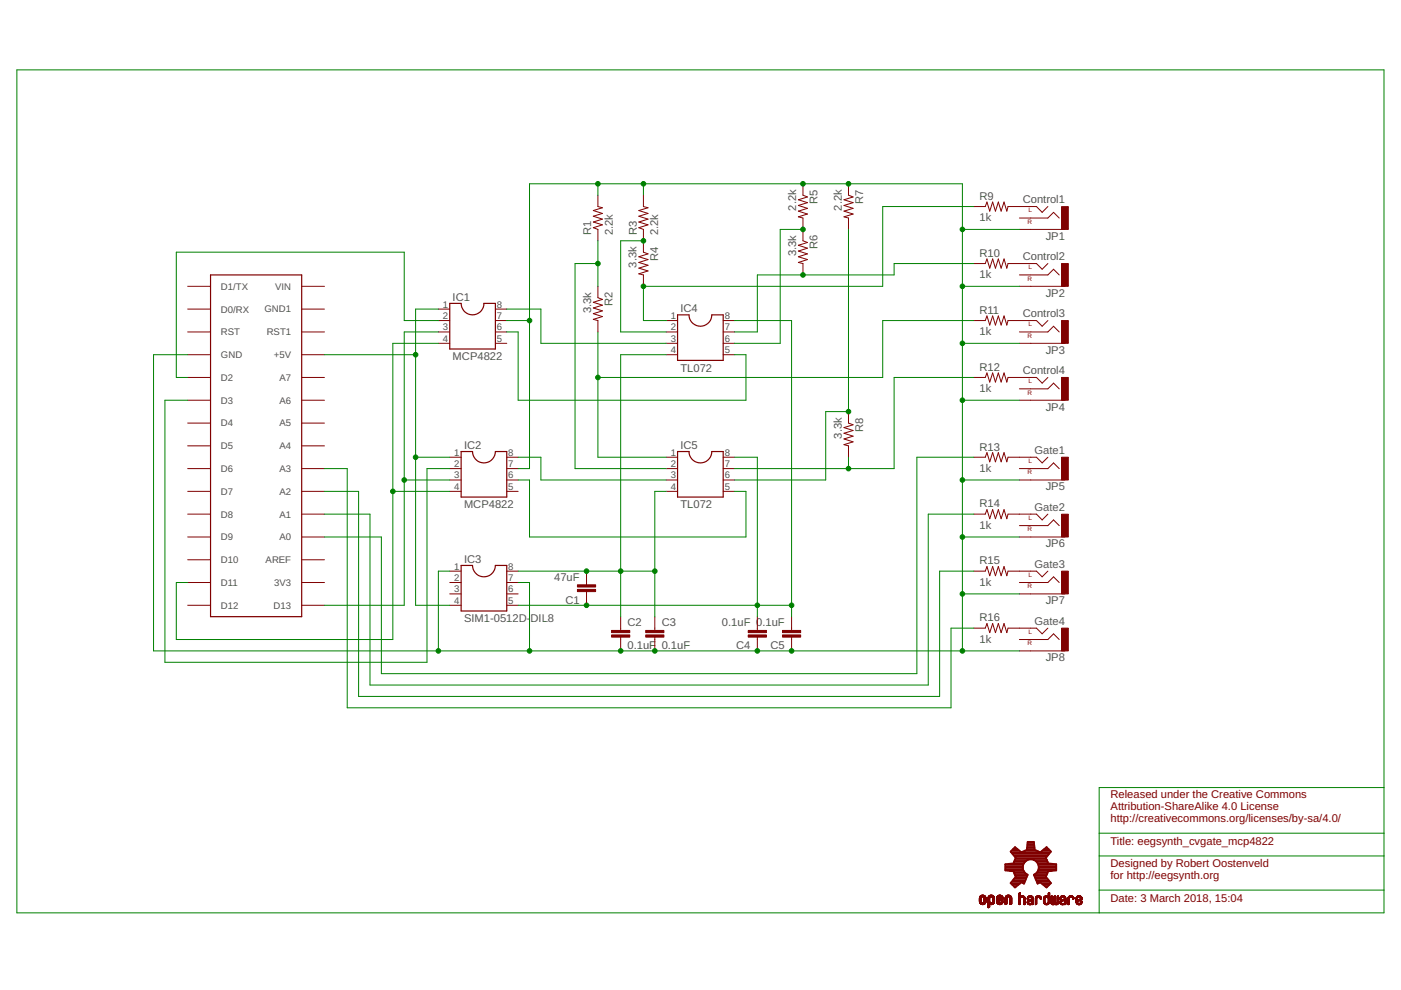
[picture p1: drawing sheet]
<svg xmlns="http://www.w3.org/2000/svg" width="297mm" height="210mm" viewBox="0 0 297 210" stroke-linecap="round" stroke-linejoin="round" font-family="sans-serif">
<path d="M44.6 58.3h19.4v72.4h-19.4zM95.4 64.3h2.4a2.41 2.41 0 0 0 2.4 2.5 2.41 2.41 0 0 0 2.4-2.5h2.4v9.7h-9.6zM143.7 66.8h2.4a2.41 2.41 0 0 0 2.4 2.4 2.41 2.41 0 0 0 2.4-2.4h2.4v9.6h-9.6zM97.8 95.7h2.4a2.42 2.42 0 0 0 2.4 2.4 2.42 2.42 0 0 0 2.4-2.4h2.4v9.7h-9.6zM143.7 95.7h2.4a2.41 2.41 0 0 0 2.4 2.4 2.41 2.41 0 0 0 2.4-2.4h2.4v9.7h-9.6zM97.8 119.9h2.4a2.42 2.42 0 0 0 2.4 2.4 2.42 2.42 0 0 0 2.4-2.4h2.4v9.6h-9.6z" fill="none" stroke="#800000" stroke-width=".25"/>
<g fill="none" stroke="#800000" stroke-width=".21">
<path d="M170.2 39v2.4l1 .4-1.9 .6 1.9 .6-1.9 .6 1.9 .6-1.9 .6 1.9 .6-1.9 .6 .9 .2v4.9l1 .3-1.9 .6 1.9 .6-1.9 .6 1.9 .6-1.9 .6 1.9 .6-1.9 .6 .9 .3v2.4M179.9 39v2.4l1 .4-2 .6 2 .6-2 .6 2 .6-2 .6 2 .6-2 .6 1 .2v2.4M126.8 41.4v2.4l.9 .2-1.9 .6 1.9 .7-1.9 .5 1.9 .7-1.9 .6 1.9 .6-1.9 .6 1 .3v2.5M136.4 41.4v2.4l1 .2-2 .6 2 .7-2 .5 2 .7-2 .6 2 .6-2 .6 1 .3v4.9l1 .3-2 .6 2 .6-2 .6 2 .6-2 .7 2 .5-2 .7 1 .2v2.4M206.5 43.8h2.4l.4-1 .5 2 .7-2 .6 2 .6-2 .6 2 .6-2 .6 2 .2-1h6.1l1.2 1.2 1.2-1.2M206.5 55.9h2.4l.4-1 .5 2 .7-2 .6 2 .6-2 .6 2 .6-2 .6 2 .2-1h6.1l1.2 1.2 1.2-1.2M216.1 46.2h6.1l1.2-1.2 1.2 1.2M216.1 48.6h9.7M216.1 58.3h6.1l1.2-1.2 1.2 1.2M39.8 60.7h4.8M39.8 65.5h4.8M39.8 70.4h4.8"/>
<path d="M39.8 75.2h4.8M64 60.7h4.8M64 65.5h4.8M64 70.4h4.8M64 75.2h4.8M92.9 65.5h2.5M92.9 70.4h2.5M92.9 68h2.5M92.9 72.8h2.5M105 65.5h2.4M105 70.4h2.4M105 68h2.4"/>
<path d="M105 72.8h2.4M126.8 60.7v2.4l.9 .4-1.9 .6 1.9 .6-1.9 .6 1.9 .6-1.9 .6 1.9 .6-1.9 .6 1 .3v2.4M141.2 70.4h2.5M141.2 75.2h2.5M141.2 68h2.5M141.2 72.8h2.5M153.3 70.4h2.4M153.3 75.2h2.4M153.3 68h2.4M153.3 72.8h2.4M206.5 68h2.4l.4-1 .5 1.9 .7-1.9 .6 1.9 .6-1.9 .6 1.9 .6-1.9 .6 1.9 .2-.9h6.1l1.2 1.2 1.2-1.2M216.1 60.7h9.7"/>
<path d="M216.1 70.4h6.1l1.2-1.2 1.2 1.2M216.1 72.8h9.7M39.8 80h4.8M39.8 84.9h4.8M39.8 89.7h4.8M39.8 94.5h4.8M39.8 99.4h4.8M64 80h4.8M64 84.9h4.8M64 89.7h4.8M64 94.5h4.8M64 99.4h4.8"/>
<path d="M95.4 99.4h2.4M95.4 96.9h2.4M107.4 99.4h2.5M107.4 96.9h2.5M141.2 99.4h2.5M141.2 96.9h2.5M153.3 99.4h2.4M153.3 96.9h2.4M179.9 87.3v2.4l1 .4-2 .6 2 .6-2 .6 2 .6-2 .6 2 .6-2 .6 1 .2v2.4M206.5 80h2.4l.4-.9 .5 1.9 .7-1.9 .6 1.9 .6-1.9 .6 1.9 .6-1.9 .6 1.9 .2-1h6.1l1.2 1.2 1.2-1.2M206.5 96.9h2.4l.4-.9 .5 1.9 .7-1.9 .6 1.9 .6-1.9 .6 1.9 .6-1.9 .6 1.9 .2-1h6.1l1.2 1.2 1.2-1.2M216.1 84.9h9.7"/>
<path d="M216.1 99.4h6.1l1.2-1.3 1.2 1.3M216.1 82.4h6.1l1.2-1.2 1.2 1.2M39.8 104.2h4.8M39.8 109h4.8M39.8 113.9h4.8M39.8 118.7h4.8M64 104.2h4.8M64 109h4.8M64 113.9h4.8M64 118.7h4.8M95.4 104.2h2.4M95.4 101.8h2.4"/>
<path d="M107.4 104.2h2.5M107.4 101.8h2.5M141.2 104.2h2.5M141.2 101.8h2.5M153.3 104.2h2.4M153.3 101.8h2.4M206.5 109h2.4l.4-.9 .5 1.9 .7-1.9 .6 1.9 .6-1.9 .6 1.9 .6-1.9 .6 1.9 .2-1h6.1l1.2 1.2 1.2-1.2M216.1 113.9h9.7M216.1 101.8h9.7M216.1 111.4h6.1l1.2-1.2 1.2 1.2M39.8 123.5h4.8M39.8 128.3h4.8"/>
<path d="M64 123.5h4.8M64 128.3h4.8M95.4 123.5h2.4M95.4 128.3h2.4M95.4 121.1h2.4M95.4 125.9h2.4M107.4 123.5h2.5M107.4 128.3h2.5M107.4 121.1h2.5M107.4 125.9h2.5M124.4 121.1v2.9M124.4 125.4v2.9"/>
<path d="M131.6 130.7v2.9M131.6 135.1v2.9M138.8 130.7v2.9M138.8 135.1v2.9M160.6 130.7v2.9M160.6 135.1v2.9M167.8 130.7v2.9M167.8 135.1v2.9M206.5 121.1h2.4l.4-1 .5 2 .7-2 .6 2 .6-2 .6 2 .6-2 .6 2 .2-1h6.1l1.2 1.2 1.2-1.2M206.5 133.2h2.4l.4-1 .5 1.9 .7-1.9 .6 1.9 .6-1.9 .6 1.9 .6-1.9 .6 1.9 .2-.9h6.1l1.2 1.2 1.2-1.2M216.1 123.5h6.1l1.2-1.2 1.2 1.2M216.1 125.9h9.7"/>
<path d="M216.1 135.6h6.1l1.2-1.2 1.2 1.2M216.1 138h9.7M207.6 191.1h.4M207.6 191h.4M207.6 190.9h.4M207.6 190.8h.4M207.6 190.7h.4M207.6 190.6h.4M207.6 190.5h.4M207.6 190.4h.4M207.7 191.3h.4M207.7 191.2h.4"/>
<path d="M207.7 191.2h.3M207.7 190.4h.3M207.7 191.4h.5M207.7 191.3l.5 .1M207.7 191.4l1.3 .1M207.7 190.1h1.3M207.8 191.5h1.1M207.8 190.1h1.1M207.8 190h1.1M207.8 191.6h1.1M207.9 191.6h.9M207.9 189.9h.9"/>
<path d="M208 189.9h.7M208 191.7h.7M208 191.7h.6M208.1 190.3l-.4 .1M208.1 190.3h-.4M208.1 189.8h.5M208.2 190.2h-.5M208.3 191.8h.1M208.3 189.8h.1M208.3 190.2h-.6M208.4 190.2h.6M208.5 190.2h.5"/>
<path d="M208.6 191.3h.4M208.6 190.3h.4M208.6 190.3l.4 .1M208.7 191.2h.3M208.7 191.1h.3M208.7 191h.3M208.7 190.9h.3M208.7 190.8h.3M208.7 190.7h.3M208.7 190.6h.3M208.7 190.5h.3M208.7 190.4h.3"/>
<path d="M209 191.4h-.5M209 191.3l-.5 .1M209 191.2h-.4M209.5 192.3h.3M209.5 192.2h.3M209.5 192.1h.3M209.5 192h.3M209.5 191.9h.3M209.5 191.8h.3M209.5 191.6h1.2M209.5 191.4l1.3 .1M209.5 191.4h.5"/>
<path d="M209.5 191.3l.5 .1M209.5 191.3h.4M209.5 191.2l.4 .1M209.5 191.2h.3M209.5 191.1h.3M209.5 191h.3M209.5 190.9h.3M209.5 190.8h.3M209.5 190.7h.3M209.5 190.6h.3M209.5 190.5h.3M209.5 190.4h.3"/>
<path d="M209.5 190.3h.4M209.5 192.4h.1M209.5 190.1h1.3M209.6 190.1h1.2M209.6 190h1.1M209.7 190h1M209.7 189.9h.9M209.8 192.4h-.3M209.8 189.9h.7M209.8 192.3l-.3 .1M209.8 190.4h-.3M209.9 190.3h-.4"/>
<path d="M209.9 189.8h.5M210 190.2h-.5M210.1 189.8h.1M210.1 191.8h.1M210.1 190.2h-.6M210.2 190.2h.6M210.3 191.4h.5M210.4 190.2h.4M210.4 190.3h.4M210.5 191.7l-1 .1M210.5 190.3l.4 .1M210.5 191.2h.4"/>
<path d="M210.5 190.4h.4M210.5 191.1h.4M210.5 191h.4M210.5 190.9h.4M210.5 190.8h.4M210.5 190.7h.4M210.5 190.6h.4M210.5 190.5h.4M210.5 191.7h-1M210.6 191.6l-1.1 .1M210.7 191.5l-1.2 .1M210.8 191.5h-1.3"/>
<path d="M210.8 191.4h-.5M210.8 191.3h-.4M210.9 191.2l-.4 .1M211.3 191.3l.5 .1M211.3 191.3h.4M211.3 191.2h.4M211.3 190.6l.4 .1M211.3 190.6h.3M211.3 190.5h.3M211.3 190.4h.4M211.3 190.3h.4M211.3 191.4h.6"/>
<path d="M211.3 191.4l1.3 .1M211.4 191.5h1.2M211.4 190.1h1.2M211.4 191.5h1.1M211.5 190h1M211.5 191.6h1M211.5 191.6h.9M211.5 189.9h.9M211.6 191.7h.7M211.6 189.9h.8M211.6 190.5h-.3M211.7 191.7h.6"/>
<path d="M211.7 190.4h-.4M211.7 191.1l-.4 .1M211.7 189.8h.5M211.8 190.7h.9M211.8 190.3h-.5M211.8 191.1h-.5M211.8 190.2h-.5M211.9 191.8h.2M211.9 190.6h.8M211.9 189.8h.2M211.9 190.2h-.6M211.9 191l-.6 .1"/>
<path d="M212 191h-.7M212 190.6h.7M212 190.2h.6M212.1 190.5h.6M212.2 190.9h-.9M212.2 190.2h.4M212.2 190.3h.5M212.3 190.4h.4M212.3 190.3h.4M212.3 191.2h.4M212.3 190.9h-1M212.3 191.1h.4"/>
<path d="M212.4 191h.3M212.4 190.8h-1.1M212.5 190.8h-1.2M212.6 190.9h.1M212.6 191.4h-.5M212.6 191.3l-.4 .1M212.6 190.7h-1.3M212.7 191.3h-.5M213.1 191.6h.4M213.1 191.5h.4M213.1 191.4h.4M213.1 191.3h.4"/>
<path d="M213.1 191.2h.4M213.1 191.1h.4M213.1 191h.4M213.1 190.9h.4M213.1 190.8h.4M213.1 190.7h.4M213.1 190.6h.4M213.1 190.5h.4M213.1 190.4h.4M213.2 190.1h1.2M213.3 190h1.1M213.3 190h1"/>
<path d="M213.3 191.7l-.2 .1M213.4 189.9h.8M213.4 191.7h-.3M213.5 191.6l-.4 .1M213.5 190.4h-.4M213.5 190.3l-.4 .1M213.6 190.3h-.5M213.6 189.8h.4M213.6 190.2h-.5M213.7 189.8h.2M213.7 190.2h-.6M213.9 190.2h.5"/>
<path d="M214 190.2h.5M214.1 190.3h.4M214.1 190.4h.4M214.1 191.7h.3M214.1 191.6h.4M214.1 191.5h.4M214.1 191.4h.4M214.1 191.3h.4M214.1 191.2h.4M214.1 191.1h.4M214.1 191h.4M214.1 190.9h.4"/>
<path d="M214.1 190.8h.4M214.1 190.7h.4M214.1 190.6h.4M214.1 190.5h.4M214.3 191.7l-.2 .1M214.5 191.6l-.4 .1M216.1 191.6h.2M216.1 191.5h.2M216.1 191.4h.2M216.1 191.3h.2M216.1 191.2h.2M216.1 191.1h.2"/>
<path d="M216.1 191h.2M216.1 190.9h.2M216.1 190.8h.2M216.1 190.7h.2M216.1 190.6h.2M216.1 190.5h.2M216.1 190.4h.3M216.1 190.1h1.1M216.1 190h1M216.1 189.9l.9 .1M216.1 189.9h.2M216.1 189.8h.2"/>
<path d="M216.1 189.7h.2M216.1 189.6h.2M216.1 189.5h.2M216.1 189.4h.2M216.1 191.8h.1M216.1 189.3h.2M216.2 189.3h.1M216.3 191.7l-.2 .1M216.3 191.7h-.2M216.3 191.6l-.2 .1M216.4 190.5h-.3M216.4 190.4h-.3"/>
<path d="M216.4 190.3l-.3 .1M216.5 190.3h-.4M216.5 189.9h.4M216.6 190.2h-.5M216.9 190.2h.4M217 190.3h.3M217 190.3l.3 .1M217 190.4h.3M217.1 190.5h.3M217.1 190.4h.3M217.1 191.6h.3M217.1 191.5h.3"/>
<path d="M217.1 191.4h.3M217.1 191.3h.3M217.1 191.2h.3M217.1 191.1h.3M217.1 191h.3M217.1 190.9h.3M217.1 190.8h.3M217.1 190.7h.3M217.1 190.6h.3M217.1 191.8h.1M217.3 190.2h-1.2M217.3 191.7l-.2 .1"/>
<path d="M217.3 191.7h-.2M217.8 191.4h.3M217.8 191.3h.3M217.8 190.6h.1M217.8 191.4l.3 .1M217.8 190.5h.3M217.8 191.5l.8 .1M217.8 191.5h.4M217.9 191.6h.7M217.9 190.2h1.1M218 190.1h.9M218 191.7h.7"/>
<path d="M218 190.6h-.2M218.1 190.5l-.3 .1M218.1 190h.7M218.1 191.3h-.3M218.1 190.5h-.3M218.1 191.2l-.3 .1M218.1 190.9h1M218.1 190.4h-.3M218.2 191.8h.4M218.2 191.2h-.4M218.2 190.3l-.4 .1M218.2 190.8h.9"/>
<path d="M218.2 190.3h-.4M218.2 189.9h.5M218.2 191.1l-.4 .1M218.3 190.2h-.4M218.3 190.8h.8M218.4 191.8h.1M218.4 191.1h-.6M218.4 190.7h.7M218.5 191l-.6 .1M218.6 190.7h.5M218.6 190.2h.4M218.6 191h-.7"/>
<path d="M218.7 190.3h.3M218.7 190.6h.4M218.7 190.3h.4M218.8 190.6h.3M218.8 190.4h.3M218.8 191.6h.3M218.8 191.5h.3M218.8 191.4h.3M218.8 191.3h.3M218.8 191.2h.3M218.8 191.1h.3M218.8 191h.3"/>
<path d="M218.8 190.5h.3M218.8 191.8h.1M219.1 191.7l-.3 .1M219.1 191.7h-.3M219.1 190.9h-1.1M219.5 191.6h.3M219.5 191.5h.3M219.5 191.4h.3M219.5 191.3h.3M219.5 191.2h.3M219.5 191.1h.3M219.5 191h.3"/>
<path d="M219.5 190.9h.3M219.5 190.8h.3M219.5 190.7h.3M219.5 190.6h.3M219.5 190.5h.3M219.5 190.4h.3M219.5 191.8h.1M219.6 190.2h1.1M219.7 190.1h1M219.7 190.1h.9M219.7 191.7l-.2 .1M219.8 190h.8"/>
<path d="M219.8 191.7h-.3M219.8 190.5h-.3M219.8 190.4h-.3M219.8 190h.7M219.9 190.3l-.4 .1M219.9 190.3h-.3M219.9 189.9h.5M220 190.2h-.4M220.3 190.2h.4M220.4 190.3h.4M220.5 190.3h.3M220.5 190.4h.3"/>
<path d="M220.5 190.5h.3M220.6 190.6h.1M220.8 190.6h-.2M220.8 190.5l-.2 .1M221.2 191.2h.3M221.2 191.1h.3M221.2 191h.3M221.2 190.9h.3M221.2 190.8h.3M221.2 190.7h.3M221.2 190.6h.3M221.2 190.5h.3"/>
<path d="M221.3 191.3l.3 .1M221.3 191.3h.2M221.3 190.4h.2M221.3 191.4l.4 .1M221.3 191.4h.3M221.3 190.3h.3M221.3 191.5h.4M221.3 191.5h1.2M221.4 191.6h1M221.4 190.1h1.1M221.5 191.7h.8M221.5 190h1"/>
<path d="M221.5 190.5h-.3M221.6 191.7h.6M221.6 190.4h-.3M221.6 190h.9M221.7 191.8h.4M221.7 190.3h-.4M221.7 189.9h.4M221.8 190.2h-.5M221.8 191.8h.1M221.9 191.8h.1M222 190.2h.5M222.1 191.5h.4"/>
<path d="M222.1 190.3h.4M222.2 190.3h.3M222.2 191.4h.3M222.2 190.4h.3M222.2 191.2h.3M222.2 191.1h.3M222.2 191h.3M222.2 190.9h.3M222.2 190.8h.3M222.2 190.7h.3M222.2 190.6h.3M222.2 190.5h.3"/>
<path d="M222.2 189.9h.3M222.2 189.8h.3M222.2 189.7h.3M222.2 189.6h.3M222.2 189.5h.3M222.2 189.4h.3M222.3 191.2h.2M222.3 190.9h.2M222.3 190.7h.2M222.3 190.5h.2M222.3 189.5h.2M222.3 189.4h.2"/>
<path d="M222.4 189.3h.1M222.5 191.4h-.3M222.5 191.3h-.3M222.5 190.2h-1.1M222.8 191.3l.3 .1M222.8 191.3h.3M222.8 191.2h.3M222.8 191.1h.3M222.8 191h.3M222.8 190.9h.3M222.8 190.8h.3M222.8 190.7h.3"/>
<path d="M222.8 190.6h.3M222.8 190.5h.3M222.8 190.4h.3M222.8 190.3h.3M222.8 190.2h.3M222.8 190.1h.3M222.8 191.5h1.6M222.8 191.5h.4M222.8 191.4l.3 .1M222.8 191.4h.3M222.8 190h.3M222.9 191.6h1.4"/>
<path d="M222.9 190h.2M222.9 191.7h1.4M223 191.7h1.2M223 189.9h.1M223.1 191.8h.4M223.3 191.8h.1M223.4 191.5h.4M223.5 191.4h.3M223.5 191.3h.3M223.5 191.2h.3M223.5 191.1h.3M223.5 191h.3"/>
<path d="M223.5 190.9h.3M223.5 190.8h.3M223.5 190.7h.3M223.5 190.6h.3M223.5 190.5h.3M223.5 190.4h.3M223.5 190.3h.3M223.5 190.2h.3M223.5 190.1h.3M223.5 190h.3M223.6 190h.2M223.7 189.9h.1"/>
<path d="M223.8 191.8h.3M224 191.5h.4M224.1 191.5h.3M224.1 191.4h.3M224.2 191.3h.2M224.2 191.2h.2M224.2 191.1h.2M224.2 191h.2M224.2 190.9h.2M224.2 190.8h.2M224.2 190.7h.2M224.2 190.6h.2"/>
<path d="M224.2 190.5h.2M224.2 190.4h.2M224.2 190.3h.2M224.2 190.2h.2M224.2 190.1h.2M224.2 190h.2M224.3 189.9h.1M224.7 191.4l.3 .1M224.7 191.4h.3M224.7 191.3h.3M224.7 190.5h.3M224.7 191.5h.4"/>
<path d="M224.7 191.5l.8 .1M224.8 191.6h.7M224.8 190.6l-.1 .1M224.9 190.1h.9M224.9 191.7h.7M224.9 191.7h.6M224.9 190.6h-.2M225 190.5l-.3 .1M225 190h.7M225 190.5h-.3M225 191.2h-.3M225 190.9h1"/>
<path d="M225 190.4h-.3M225 191.8h.5M225 190.3l-.3 .1M225.1 190.8h.9M225.1 190.3h-.4M225.1 191.1l-.4 .1M225.1 189.9h.5M225.2 190.8h.8M225.2 190.2h-.4M225.2 191.1h-.5M225.3 190.7h.7M225.4 191l-.6 .1"/>
<path d="M225.5 191h-.7M225.5 190.7h.5M225.5 190.2h.4M225.6 190.3h.4M225.6 190.6h.4M225.7 190.4h.3M225.7 190.5h.3M225.7 191.8h.1M225.7 191.7h.3M225.7 191.6h.3M225.7 191.5h.3M225.7 191.4h.3"/>
<path d="M225.7 191.3h.3M225.7 191.2h.3M225.7 191.1h.3M225.7 191h.3M225.9 190.2h-1.1M225.9 191.7l-.2 .1M226 190.9h-1.1M226.4 191.8h.1M226.4 191.6h.3M226.4 191.5h.3M226.4 191.4h.3M226.4 191.3h.3"/>
<path d="M226.4 191.2h.3M226.4 191.1h.3M226.4 191h.3M226.4 190.9h.3M226.4 190.8h.3M226.4 190.7h.3M226.4 190.6h.3M226.4 190.5h.3M226.4 190.4h.3M226.6 190.1h1M226.6 190.1h.9M226.6 191.7l-.2 .1"/>
<path d="M226.7 191.7h-.3M226.7 190h.8M226.7 190.4h-.3M226.7 190h.7M226.8 190.3l-.4 .1M226.8 189.9h.5M226.8 190.3h-.3M226.9 190.2h-.4M227.2 190.2h.4M227.3 190.3h.4M227.4 190.3l.3 .1M227.4 190.4h.3"/>
<path d="M227.4 190.5h.3M227.4 190.6h.1M227.6 190.2h-1.1M227.7 190.6h-.3M228.1 191.3h.4M228.1 191.3h.3M228.1 191.2h.3M228.1 190.8h1.2M228.1 190.8h.3M228.1 190.7h.3M228.1 190.6h.3M228.1 190.5h.3"/>
<path d="M228.1 190.4h.3M228.2 191.4h.3M228.2 191.4l.4 .1M228.2 191.5h.4M228.2 191.5l1.1 .1M228.3 190.1h1M228.3 191.6h.9M228.4 191.7h.8M228.4 190h.8M228.4 191.7h.7M228.5 191.2h-.4M228.5 190.4h-.4"/>
<path d="M228.5 190h.6M228.5 190.3l-.3 .1M228.6 191.8h.4M228.6 191.1l-.5 .1M228.6 190.3h-.4M228.6 189.9h.4M228.6 190.2h-.4M228.7 191.1h-.6M228.7 191.8h.1M228.8 191l-.7 .1M228.9 190.7h.5M228.9 191h-.8"/>
<path d="M228.9 190.2h.5M229 191.5h.3M229 190.6h.4M229 190.3h.4M229 190.9h-.9M229.1 190.3h.3M229.1 191.4h.3M229.1 190.6h.3M229.1 191.3h.3M229.1 190.4h.3M229.2 190.9h-1.1M229.2 190.5h.2"/>
<path d="M229.2 191.2h.2M229.3 191.6h-1M229.3 191.1h.1M229.3 190.2h-1.1M229.4 191.5h-.4M229.4 190.8h-.8M229.4 191.3h-.3M229.4 190.7h-.7M229.4 191.2l-.2 .1"/>
</g>
<g fill="#800000" stroke="#800000" stroke-width=".21">
<path d="M122.4 124h3.9v.5h-3.9z"/>
<path d="M122.4 125h3.9v.4h-3.9z"/>
<path d="M158.6 133.7h3.9v.4h-3.9z"/>
<path d="M158.6 134.6h3.9v.5h-3.9z"/>
<path d="M136.9 134.6h3.9v.5h-3.9z"/>
<path d="M136.9 133.7h3.9v.4h-3.9z"/>
<path d="M165.9 133.7h3.9v.4h-3.9z"/>
<path d="M165.9 134.6h3.9v.5h-3.9z"/>
<path d="M225.1 43.8h1.4v4.8h-1.4z"/>
<path d="M225.1 55.9h1.4v4.8h-1.4z"/>
<path d="M225.1 68h1.4v4.8h-1.4z"/>
<path d="M225.1 80h1.4v4.9h-1.4z"/>
<path d="M225.1 96.9h1.4v4.9h-1.4z"/>
<path d="M225.1 109h1.4v4.9h-1.4z"/>
<path d="M225.1 121.1h1.4v4.8h-1.4z"/>
<path d="M225.1 133.2h1.4v4.8h-1.4z"/>
<path d="M129.7 134.6h3.8v.5h-3.8z"/>
<path d="M129.7 133.7h3.8v.4h-3.8z"/>
</g>
<g fill="none" stroke="#800000" stroke-width=".38">
<path d="M215.1 179.7h.2M217.8 179.7h1.5M217.8 179.4h1.5M217.8 179h1.5M217.9 178.7h1.3M221.8 179.7h.2M213.1 184.3h3.8M213.1 184h3.8M213.1 183.7h3.8M213.1 183.3h3.8M214.1 184.7h2.9M214.3 187.3h2"/>
<path d="M214.4 180.7h2.1M214.5 180.4h1.6M214.5 187h2.8M214.7 187.6h1.2M214.7 181h7.7M214.8 186.6h2.6M214.8 180h.9M214.9 183h2.2M214.9 181.4h7.3M215 188h.5M215 185h2.3M215 182.7h2.4"/>
<path d="M215 186.3h2.6M215.1 185.3h2.5M215.2 182.4h2.7M215.2 181.7h6.7M215.3 185.7h2.5M215.3 186h2.4M215.3 182h6.5M216.6 180.7h3.9M217 187.3h.1M217.3 180.4l.4-.1 .2-1.8h1.3l.2 1.8 1.1 .4 1.4-1.1 .9 1-1.1 1.3 .4 .7M217.3 180.4l-.7 .3-1.4-1.1-.9 1 1.1 1.3-.5 1.1-1.8 .2v1.4l1.8 .1 .5 1.2-1.1 1.3 .9 1 1.4-1.1 .5 .2 .8-1.8a1.71 1.71 0 0 1-1-2.2M217.3 180.4h2.5"/>
<path d="M217.7 180h1.7M217.9 182.3l-.7 .5-.3 .5M217.9 182.3l.8-.1 .5 .2M219.2 182.4l.5 .2M219.2 182.4h2.8M219.3 185.7h2.5M219.4 186h2.4M219.5 185.3h2.5M219.5 186.3h2.6M219.7 186.6h2.6M219.7 182.6l.5 .8M219.7 182.7h2.4"/>
<path d="M219.8 187h2.8M219.8 185h2.3M220 187.3h.1M220 183h2.2M220.1 184.7h2.8M220.2 183.4v.2M220.2 183.3h3.7M220.2 184.3h3.7M220.2 184h3.7M220.2 183.7h3.7M220.6 180.7h2.1M220.8 187.3h2"/>
<path d="M221 180.4h1.7M221.2 187.6h1.2M221.4 180h.9M221.6 188h.5M222.1 182.6l.1 .4 1.7 .2v1.4l-1.7 .1-.5 1.2 1.1 1.3-.9 1-1.4-1.1-.5 .2-.8-1.8a1.69 1.69 0 0 0 1-1.9"/>
</g>
<g fill="none" stroke="#008000" stroke-width=".21">
<path d="M3.6 14.8h289.8v178.7h-289.8zM126.8 39v2.4M136.4 39v2.4M126.8 55.9h-4.9v43.5h19.3M126.8 51.1v9.6M136.4 51.1h-4.8v19.3h9.6M170.2 48.6h-4.8v24.2h-9.7M179.9 48.6v38.7h-4.8v14.5h-19.4M204 48.6h12.1M206.5 55.9h-16.9v2.4h-29v12.1h-4.9M206.5 43.8h-19.3v16.9h-50.8v7.3h4.8M39.8 75.2h-7.2v62.8h183.5"/>
<path d="M68.8 75.2h19.3M92.9 65.5h-4.8v62.8h7.3M92.9 70.4h-7.2v57.9h-16.9M92.9 68h-7.2v-14.5h-48.3v26.5h2.4M92.9 72.8h-9.6v62.8h-45.9v-12.1h2.4M107.4 70.4h2.5v14.5h48.3v-9.7h-2.5M107.4 65.5h7.3v7.3h26.5M107.4 68h4.9M126.8 70.4v26.5h14.4M141.2 75.2h-9.6v55.5M155.7 68h12.1v62.7M204 60.7h12.1"/>
<path d="M204 72.8h12.1M206.5 68h-19.3v12h-60.4M39.8 84.9h-4.8v55.5h55.5v-41h4.9M68.8 99.4h4.8v50.7h128v-16.9h4.9M88.1 96.9h7.3M109.9 96.9h4.8v4.9h26.5M109.9 99.4h2.4v-60.4h91.7v99M155.7 96.9h4.9v33.8M179.9 96.9v2.5M204 84.9h12.1M206.5 96.9h-12.1v45.9h-113.5v-28.9h-12.1M206.5 80h-16.9v19.4h-33.9"/>
<path d="M68.8 104.2h7.2v43.5h123.2v-26.6h7.3M68.8 109h9.6v36.2h118.4v-36.2h9.7M83.3 104.2h12.1M85.7 101.8h9.7M109.9 101.8h2.4v12.1h45.9v-9.7h-2.5M141.2 104.2h-2.4v26.5M204 101.8h12.1M204 113.9h12.1M95.4 121.1h-2.5v16.9M109.9 128.3h57.9M109.9 121.1h28.9M109.9 123.5h2.4v14.5"/>
<path d="M204 125.9h12.1M233 176.7h60.4M293.4 167h-60.4v26.5M233 181.5h60.4M233 188.7h60.4"/>
</g>
<g fill="#008000" stroke="#008000" stroke-width=".21">
<circle cx="88.1" cy="75.2" r=".49"/>
<circle cx="88.1" cy="96.9" r=".49"/>
<circle cx="131.6" cy="121.1" r=".49"/>
<circle cx="138.8" cy="121.1" r=".49"/>
<circle cx="124.4" cy="121.1" r=".49"/>
<circle cx="160.6" cy="128.3" r=".49"/>
<circle cx="167.8" cy="128.3" r=".49"/>
<circle cx="124.4" cy="128.3" r=".49"/>
<circle cx="136.4" cy="60.7" r=".49"/>
<circle cx="170.2" cy="58.3" r=".49"/>
<circle cx="170.2" cy="48.6" r=".49"/>
<circle cx="179.9" cy="87.3" r=".49"/>
<circle cx="179.9" cy="99.4" r=".49"/>
<circle cx="126.8" cy="55.9" r=".49"/>
<circle cx="136.4" cy="51.1" r=".49"/>
<circle cx="167.8" cy="138" r=".49"/>
<circle cx="160.6" cy="138" r=".49"/>
<circle cx="138.8" cy="138" r=".49"/>
<circle cx="131.6" cy="138" r=".49"/>
<circle cx="112.3" cy="138" r=".49"/>
<circle cx="92.9" cy="138" r=".49"/>
<circle cx="204" cy="60.7" r=".49"/>
<circle cx="204" cy="72.8" r=".49"/>
<circle cx="204" cy="84.9" r=".49"/>
<circle cx="204" cy="113.9" r=".49"/>
<circle cx="204" cy="125.9" r=".49"/>
<circle cx="204" cy="138" r=".49"/>
<circle cx="204" cy="101.8" r=".49"/>
<circle cx="126.8" cy="39" r=".49"/>
<circle cx="170.2" cy="39" r=".49"/>
<circle cx="136.4" cy="39" r=".49"/>
<circle cx="204" cy="48.6" r=".49"/>
<circle cx="179.9" cy="39" r=".49"/>
<circle cx="112.3" cy="68" r=".49"/>
<circle cx="85.7" cy="101.8" r=".49"/>
<circle cx="83.3" cy="104.2" r=".49"/>
<circle cx="126.8" cy="80" r=".49"/>
</g>
<g font-size="2.4" fill="#505050">
<text x="168.8" y="44.7" transform="rotate(-90 168.8 44.7)">2.2k</text>
<text x="173.4" y="43.2" transform="rotate(-90 173.4 43.2)">R5</text>
<text x="178.5" y="44.7" transform="rotate(-90 178.5 44.7)">2.2k</text>
<text x="183" y="43.2" transform="rotate(-90 183 43.2)">R7</text>
<text x="207.7" y="46.9">1k</text>
<text x="207.7" y="42.4">R9</text>
<text x="216.8" y="43.1">Control1</text>
<text x="125.3" y="49.8" transform="rotate(-90 125.3 49.8)">R1</text>
<text x="129.9" y="49.8" transform="rotate(-90 129.9 49.8)">2.2k</text>
<text x="135" y="49.8" transform="rotate(-90 135 49.8)">R3</text>
<text x="139.6" y="49.8" transform="rotate(-90 139.6 49.8)">2.2k</text>
<text x="173.4" y="52.9" transform="rotate(-90 173.4 52.9)">R6</text>
<text x="221.7" y="50.8">JP1</text>
<text x="135" y="56.7" transform="rotate(-90 135 56.7)">3.3k</text>
<text x="139.5" y="55.3" transform="rotate(-90 139.5 55.3)">R4</text>
<text x="168.8" y="54.3" transform="rotate(-90 168.8 54.3)">3.3k</text>
<text x="207.7" y="59">1k</text>
<text x="207.7" y="54.5">R10</text>
<text x="216.8" y="55.2">Control2</text>
<text x="96" y="63.7">IC1</text>
<text x="129.9" y="64.9" transform="rotate(-90 129.9 64.9)">R2</text>
<text x="221.7" y="62.9">JP2</text>
<text x="125.3" y="66.4" transform="rotate(-90 125.3 66.4)">3.3k</text>
<text x="144.3" y="66.1">IC4</text>
<text x="207.7" y="71.1">1k</text>
<text x="207.7" y="66.5">R11</text>
<text x="216.8" y="67.2">Control3</text>
<text x="96" y="76.4">MCP4822</text>
<text x="221.7" y="75">JP3</text>
<text x="144.3" y="78.8">TL072</text>
<text x="207.7" y="83.2">1k</text>
<text x="207.7" y="78.6">R12</text>
<text x="216.8" y="79.3">Control4</text>
<text x="221.7" y="87">JP4</text>
<text x="98.4" y="95.1">IC2</text>
<text x="144.3" y="95.1">IC5</text>
<text x="178.5" y="93" transform="rotate(-90 178.5 93)">3.3k</text>
<text x="183" y="91.5" transform="rotate(-90 183 91.5)">R8</text>
<text x="207.7" y="95.5">R13</text>
<text x="207.7" y="100.1">1k</text>
<text x="219.3" y="96.2">Gate1</text>
<text x="98.4" y="107.8">MCP4822</text>
<text x="144.3" y="107.8">TL072</text>
<text x="207.7" y="107.6">R14</text>
<text x="221.7" y="103.9">JP5</text>
<text x="207.7" y="112.2">1k</text>
<text x="219.3" y="108.3">Gate2</text>
<text x="98.4" y="119.3">IC3</text>
<text x="207.7" y="119.7">R15</text>
<text x="221.7" y="116">JP6</text>
<text x="117.5" y="123.2">47uF</text>
<text x="207.7" y="124.2">1k</text>
<text x="219.3" y="120.4">Gate3</text>
<text x="98.4" y="132">SIM1-0512D-</text>
<text x="112.5" y="132">DIL8</text>
<text x="119.9" y="128">C1</text>
<text x="207.7" y="131.7">R16</text>
<text x="221.7" y="128.1">JP7</text>
<text x="133" y="137.6">0.1uF</text>
<text x="133" y="132.8">C2</text>
<text x="140.3" y="137.6">0.1uF</text>
<text x="140.3" y="132.8">C3</text>
<text x="153.1" y="132.8">0.1uF 0.1uF</text>
<text x="156.1" y="137.6">C4</text>
<text x="163.3" y="137.6">C5</text>
<text x="207.7" y="136.3">1k</text>
<text x="219.3" y="132.4">Gate4</text>
<text x="221.7" y="140.2">JP8</text>
</g>
<g font-size="2.4" fill="#800000">
<text x="235.5" y="169.2">Released under the Creative Commons</text>
<text x="235.5" y="171.7">Attribution-ShareAlike 4.0 License</text>
<text x="235.5" y="174.2">http://creativecommons.org/licenses/by-sa/4.0/</text>
<text x="235.5" y="179.1">Title: eegsynth_cvgate_mcp4822</text>
<text x="235.5" y="183.8">Designed by Robert Oostenveld</text>
<text x="235.5" y="186.3">for http://eegsynth.org</text>
<text x="235.5" y="191.1">Date: 3 March 2018, 15:04</text>
</g>
<g font-size="2" fill="#505050">
<text x="46.9" y="61.4">D1/TX</text>
<text x="58.3" y="61.4">VIN</text>
<text x="93.9" y="65.2">1</text>
<text x="105.4" y="65.2">8</text>
<text x="46.9" y="66.3">D0/RX</text>
<text x="46.9" y="71.1">RST</text>
<text x="56.1" y="66.3">GND1</text>
<text x="56.5" y="71.1">RST1</text>
<text x="93.9" y="67.6">2</text>
<text x="93.9" y="70">3</text>
<text x="105.4" y="70">6</text>
<text x="105.4" y="67.6">7</text>
<text x="142.2" y="67.6">1</text>
<text x="142.2" y="70">2</text>
<text x="153.7" y="70">7</text>
<text x="153.7" y="67.6">8</text>
<text x="46.9" y="75.9">GND</text>
<text x="58.1" y="75.9">+5V</text>
<text x="93.9" y="72.5">4</text>
<text x="105.4" y="72.5">5</text>
<text x="142.2" y="72.5">3</text>
<text x="142.2" y="74.9">4</text>
<text x="153.7" y="74.9">5</text>
<text x="153.7" y="72.5">6</text>
<text x="46.9" y="80.8">D2</text>
<text x="59.3" y="80.7">A7</text>
<text x="46.9" y="85.6">D3</text>
<text x="59.3" y="85.6">A6</text>
<text x="46.9" y="90.4">D4</text>
<text x="46.9" y="95.3">D5</text>
<text x="59.3" y="90.4">A5</text>
<text x="59.3" y="95.2">A4</text>
<text x="46.9" y="100.1">D6</text>
<text x="59.3" y="100.1">A3</text>
<text x="96.3" y="96.6">1</text>
<text x="96.3" y="99">2</text>
<text x="96.3" y="101.4">3</text>
<text x="107.8" y="101.4">6</text>
<text x="107.8" y="99">7</text>
<text x="107.8" y="96.6">8</text>
<text x="142.2" y="96.6">1</text>
<text x="142.2" y="99">2</text>
<text x="142.2" y="101.4">3</text>
<text x="153.7" y="101.4">6</text>
<text x="153.7" y="99">7</text>
<text x="153.7" y="96.6">8</text>
<text x="46.9" y="104.9">D7</text>
<text x="59.3" y="104.9">A2</text>
<text x="96.3" y="103.8">4</text>
<text x="107.8" y="103.8">5</text>
<text x="142.2" y="103.8">4</text>
<text x="153.7" y="103.8">5</text>
<text x="46.9" y="109.7">D8</text>
<text x="59.3" y="109.7">A1</text>
<text x="46.9" y="114.6">D9</text>
<text x="46.9" y="119.4">D10</text>
<text x="56.3" y="119.4">AREF</text>
<text x="59.3" y="114.6">A0</text>
<text x="46.9" y="124.2">D11</text>
<text x="58.1" y="124.2">3V3</text>
<text x="96.3" y="120.8">1</text>
<text x="96.3" y="123.2">2</text>
<text x="96.3" y="125.6">3</text>
<text x="107.8" y="125.6">6</text>
<text x="107.8" y="123.2">7</text>
<text x="107.8" y="120.8">8</text>
<text x="46.9" y="129.1">D12</text>
<text x="58" y="129.1">D13</text>
<text x="96.3" y="128">4</text>
<text x="107.8" y="128">5</text>
</g>
<g font-size="1.4" fill="#800000">
<text x="217.8" y="47.4">R</text>
<text x="218" y="45">L</text>
<text x="217.8" y="59.5">R</text>
<text x="218" y="57.1">L</text>
<text x="217.8" y="71.6">R</text>
<text x="218" y="69.2">L</text>
<text x="217.8" y="83.7">R</text>
<text x="218" y="81.2">L</text>
<text x="217.8" y="100.6">R</text>
<text x="218" y="98.2">L</text>
<text x="217.8" y="112.6">R</text>
<text x="218" y="110.2">L</text>
<text x="217.8" y="124.7">R</text>
<text x="218" y="122.3">L</text>
<text x="217.8" y="136.8">R</text>
<text x="218" y="134.4">L</text>
</g>
</svg>
